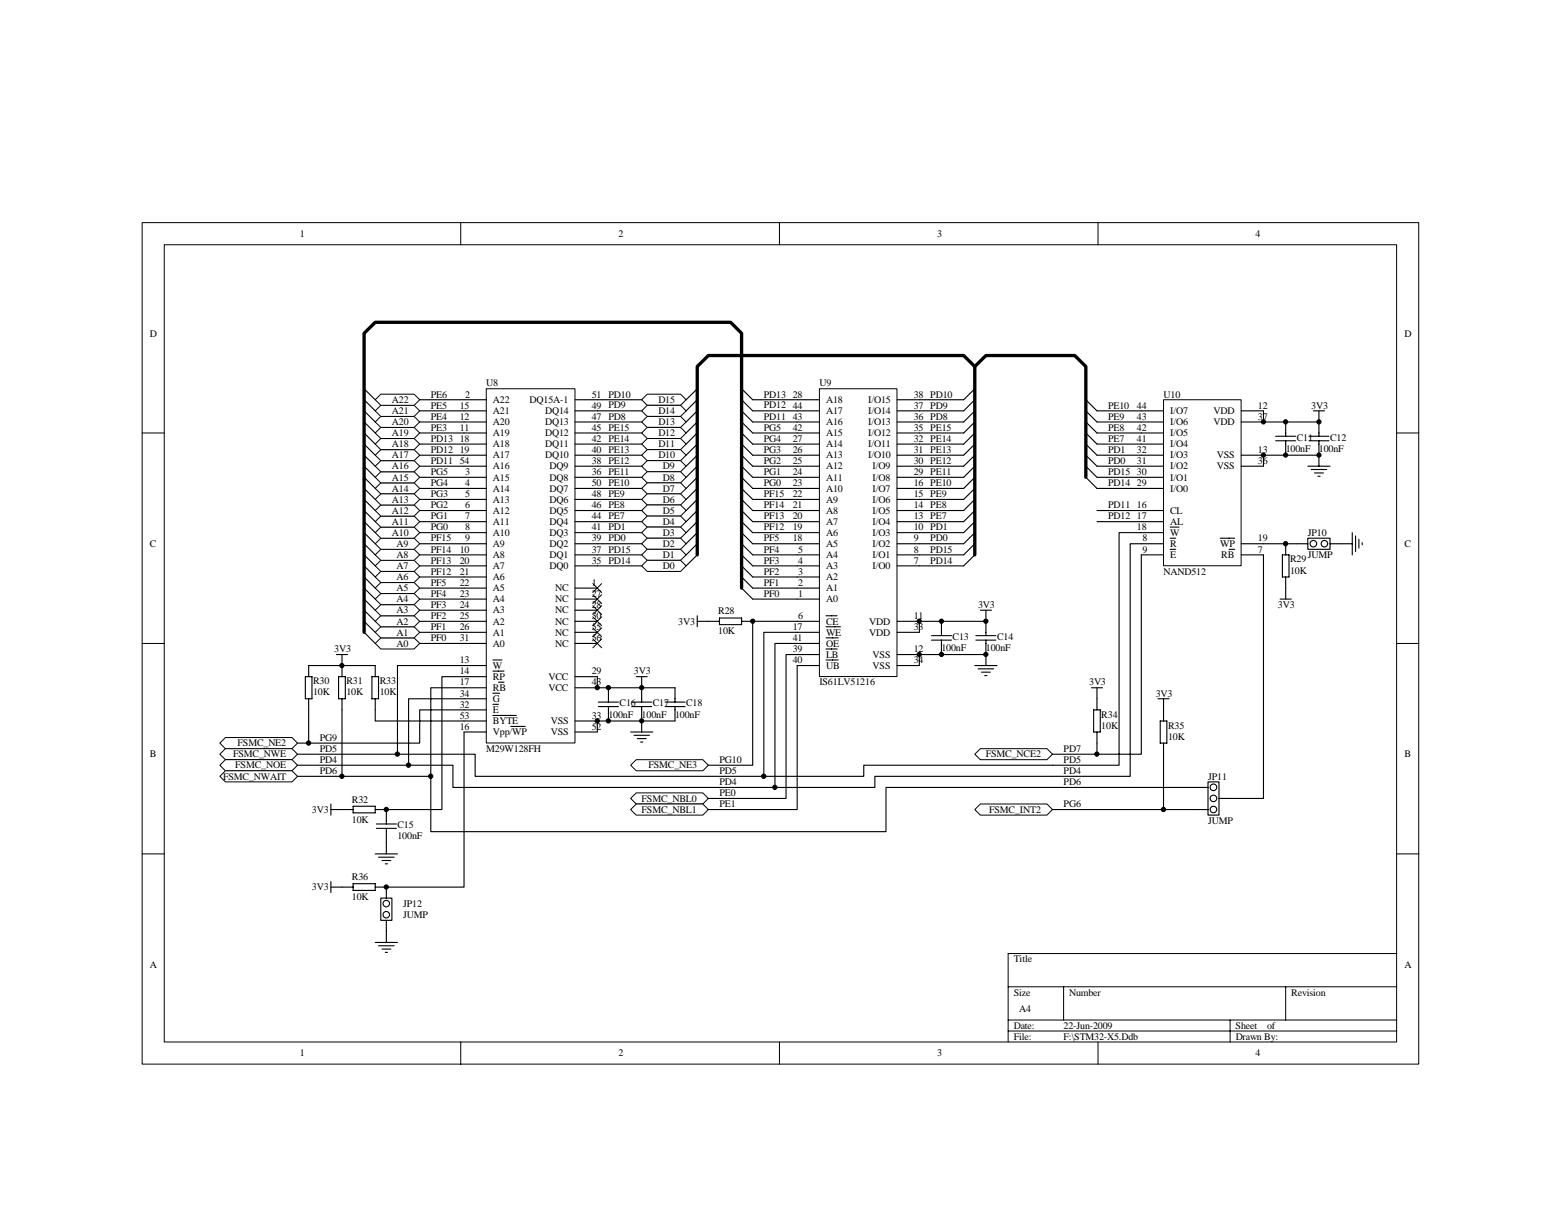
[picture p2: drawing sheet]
<svg xmlns="http://www.w3.org/2000/svg" width="279mm" height="216mm" viewBox="0 0 279 216" stroke-linecap="round" stroke-linejoin="round" font-family="sans-serif">
<g fill="none" stroke="#000" stroke-width=".18">
<path d="M25.4 39.9h228.5v150.6h-228.5zM82.5 39.9v3.9M139.5 39.9v3.9M196.5 39.9v3.9M29.4 43.8h220.6v142.7h-220.6zM25.4 77.5h4M250 77.5h4M25.4 115.2h4M250 115.2h4M25.4 152.9h4M250 152.9h4M180.4 176.7h69.6"/>
<path d="M190.4 176.7v5.9M230.1 176.7v5.9M250 170.7h-69.6v15.9M82.5 186.6v3.9M139.5 186.6v3.9M180.4 182.6h69.6M180.4 184.6h69.6M196.5 186.6v3.9M220.2 182.6v4"/>
</g>
<path d="M87.1 69.6h15.8v63.4h-15.8z" fill="#fff"/>
<path d="M87 69.6h15.9v63.4h-15.9z" fill="none" stroke="#000" stroke-width=".18"/>
<g fill="none" stroke="#000" stroke-width=".2">
<path d="M83.1 79.5h3.9M83.1 77.5h3.9M83.1 75.5h3.9M83.1 73.6h3.9M83.1 71.6h3.9M102.9 79.5h4M102.9 77.5h4M102.9 75.5h4M102.9 73.6h4M102.9 71.6h4M83.1 99.3h3.9M83.1 97.3h3.9"/>
<path d="M83.1 95.4h3.9M83.1 93.4h3.9M83.1 91.4h3.9M83.1 89.4h3.9M83.1 87.4h3.9M83.1 85.4h3.9M83.1 83.5h3.9M83.1 81.5h3.9M102.9 99.3h4M102.9 97.3h4M102.9 95.4h4M102.9 93.4h4"/>
<path d="M102.9 91.4h4M102.9 89.4h4M102.9 87.4h4M102.9 85.4h4M102.9 83.5h4M102.9 81.5h4M83.1 115.2h3.9M83.1 113.2h3.9M83.1 111.2h3.9M83.1 109.2h3.9M83.1 107.3h3.9M83.1 105.3h3.9"/>
<path d="M83.1 103.3h3.9M83.1 101.3h3.9M83.1 119.1h3.9M88.2 118.2h1.6M102.9 115.2h4M102.9 113.2h4M102.9 111.2h4M102.9 109.2h4M102.9 107.3h4M102.9 105.3h4M102.9 101.3h4M83.1 121.1h3.9"/>
<path d="M83.1 123.1h3.9M83.1 125.1h3.9M83.1 127.1h3.9M83.1 129.1h3.9M83.1 131h3.9M88.2 120.1h2M88.2 124.1h1.2M88.2 126.1h1M88.2 128.1h4.2M89.2 122.1h1M91.4 130h2.6M102.9 121.1h4"/>
<path d="M102.9 123.1h4M102.9 129.1h4M102.9 131h4"/>
</g>
<path d="M146.7 69.6h13.8v51.5h-13.8z" fill="#fff"/>
<path d="M146.7 69.6h13.8v51.5h-13.8z" fill="none" stroke="#000" stroke-width=".18"/>
<g fill="none" stroke="#000" stroke-width=".2">
<path d="M142.7 79.5h4M142.7 77.5h4M142.7 75.5h4M142.7 73.6h4M142.7 71.6h4M160.6 79.5h3.9M160.6 77.5h3.9M160.6 75.5h3.9M160.6 73.6h3.9M160.6 71.6h3.9M142.7 99.3h4M142.7 97.3h4"/>
<path d="M142.7 95.4h4M142.7 93.4h4M142.7 91.4h4M142.7 89.4h4M142.7 87.4h4M142.7 85.4h4M142.7 83.5h4M142.7 81.5h4M160.6 99.3h3.9M160.6 97.3h3.9M160.6 95.4h3.9M160.6 93.4h3.9"/>
<path d="M160.6 91.4h3.9M160.6 89.4h3.9M160.6 87.4h3.9M160.6 85.4h3.9M160.6 83.5h3.9M160.6 81.5h3.9M142.7 107.3h4M142.7 105.3h4M142.7 103.3h4M142.7 101.3h4M142.7 111.2h4M142.7 113.2h4"/>
<path d="M142.7 115.2h4M142.7 117.2h4M142.7 119.1h4M147.8 110.2h2M147.8 112.2h2.6M147.8 114.2h2.2M147.8 116.2h2M147.8 118.2h2.2M160.6 101.3h3.9M160.6 111.2h3.9M160.6 113.2h3.9M160.6 117.2h3.9"/>
<path d="M160.6 119.1h3.9"/>
</g>
<path d="M208.3 71.6h13.8v29.7h-13.8z" fill="#fff"/>
<path d="M208.3 71.6h13.8v29.7h-13.8z" fill="none" stroke="#000" stroke-width=".18"/>
<g fill="none" stroke="#000" stroke-width=".2">
<path d="M204.3 73.6h4M204.3 75.5h4M204.3 77.5h4M204.3 79.5h4M222.2 73.6h3.9M222.2 75.5h3.9M204.3 81.5h4M204.3 83.5h4M204.3 85.4h4M204.3 87.4h4M204.3 91.4h4M204.3 93.4h4"/>
<path d="M204.3 95.4h4M204.3 97.3h4M204.3 99.3h4M209.4 94.4h1.6M209.4 96.4h1M209.4 98.3h1M218.4 96.4h2.6M220 98.3h1M222.2 81.5h3.9M222.2 83.5h3.9M222.2 97.3h3.9M222.2 99.3h3.9"/>
</g>
<g fill="#fff" stroke="#000" stroke-width=".18">
<path d="M67.2 115.2l1-1h5.9l1 1-1 1h-5.9z" fill-rule="evenodd"/>
<path d="M68.2 112.2h5.9l1 1-1 1h-5.9l-1-1z" fill-rule="evenodd"/>
<path d="M67.2 111.2l1-1h5.9l1 1-1 1h-5.9z" fill-rule="evenodd"/>
<path d="M68.2 108.2h5.9l1 1-1 1h-5.9l-1-1z" fill-rule="evenodd"/>
<path d="M67.2 107.3l1-1h5.9l1 1-1 .9h-5.9z" fill-rule="evenodd"/>
<path d="M68.2 104.3h5.9l1 1-1 1h-5.9l-1-1z" fill-rule="evenodd"/>
<path d="M67.2 103.3l1-1h5.9l1 1-1 1h-5.9z" fill-rule="evenodd"/>
<path d="M68.2 100.3h5.9l1 1-1 1h-5.9l-1-1z" fill-rule="evenodd"/>
<path d="M67.2 99.3l1-1h5.9l1 1-1 1h-5.9z" fill-rule="evenodd"/>
<path d="M68.2 96.4h5.9l1 .9-1 1h-5.9l-1-1z" fill-rule="evenodd"/>
<path d="M67.2 95.4l1-1h5.9l1 1-1 1h-5.9z" fill-rule="evenodd"/>
<path d="M68.2 92.4h5.9l1 1-1 1h-5.9l-1-1z" fill-rule="evenodd"/>
<path d="M67.2 91.4l1-1h5.9l1 1-1 1h-5.9z" fill-rule="evenodd"/>
<path d="M68.2 86.4h5.9l1 1-1 1h-5.9l-1-1z" fill-rule="evenodd"/>
<path d="M68.2 84.5h5.9l1 .9-1 1h-5.9l-1-1z" fill-rule="evenodd"/>
<path d="M68.2 82.5h5.9l1 1-1 1h-5.9l-1-1z" fill-rule="evenodd"/>
<path d="M68.2 80.5h5.9l1 1-1 1h-5.9l-1-1z" fill-rule="evenodd"/>
<path d="M68.2 78.5h5.9l1 1-1 1h-5.9l-1-1z" fill-rule="evenodd"/>
<path d="M68.2 76.5h5.9l1 1-1 1h-5.9l-1-1z" fill-rule="evenodd"/>
<path d="M67.2 75.5l1-1h5.9l1 1-1 1h-5.9z" fill-rule="evenodd"/>
<path d="M68.2 72.6h5.9l1 1-1 .9h-5.9l-1-.9z" fill-rule="evenodd"/>
<path d="M68.2 70.6h5.9l1 1-1 1h-5.9l-1-1z" fill-rule="evenodd"/>
</g>
<g fill="none" stroke="#000" stroke-width=".2">
<path d="M75.1 79.5h8M75.1 77.5h8M75.1 75.5h8M75.1 73.6h8M75.1 71.6h8M106.9 79.5h8M106.9 77.5h8M106.9 75.5h8M106.9 73.6h8M106.9 71.6h8M75.1 99.3h8M75.1 97.3h8"/>
<path d="M75.1 95.4h8M75.1 93.4h8M75.1 91.4h8M75.1 85.4h8M75.1 83.5h8M75.1 81.5h8M106.9 99.3h8M106.9 97.3h8M106.9 95.4h8M106.9 93.4h8M106.9 91.4h8M106.9 85.4h8"/>
<path d="M106.9 83.5h8M106.9 81.5h8M106.9 87.4h8M106.9 89.4h8M75.1 115.2h8M75.1 113.2h8M75.1 111.2h8M75.1 109.2h8M75.1 107.3h8M75.1 105.3h8M75.1 103.3h8M75.1 101.3h8"/>
<path d="M106.9 101.3h8"/>
</g>
<g fill="#fff" stroke="#000" stroke-width=".18">
<path d="M114.9 71.6l.9-1h6l1 1-1 1h-6z" fill-rule="evenodd"/>
<path d="M114.9 73.6l.9-1h6l1 1-1 .9h-6z" fill-rule="evenodd"/>
<path d="M114.9 75.5l.9-1h6l1 1-1 1h-6z" fill-rule="evenodd"/>
<path d="M114.9 77.5l.9-1h6l1 1-1 1h-6z" fill-rule="evenodd"/>
<path d="M114.9 79.5l.9-1h6l1 1-1 1h-6z" fill-rule="evenodd"/>
<path d="M114.9 81.5l.9-1h6l1 1-1 1h-6z" fill-rule="evenodd"/>
<path d="M114.9 83.5l.9-1h6l1 1-1 1h-6z" fill-rule="evenodd"/>
<path d="M114.9 85.4l.9-.9h6l1 .9-1 1h-6z" fill-rule="evenodd"/>
<path d="M114.9 87.4l.9-1h6l1 1-1 1h-6z" fill-rule="evenodd"/>
<path d="M114.9 89.4l.9-1h6l1 1-1 1h-6z" fill-rule="evenodd"/>
<path d="M114.9 91.4l.9-1h6l1 1-1 1h-6z" fill-rule="evenodd"/>
<path d="M114.9 93.4l.9-1h6l1 1-1 1h-6z" fill-rule="evenodd"/>
<path d="M114.9 95.4l.9-1h6l1 1-1 1h-6z" fill-rule="evenodd"/>
<path d="M114.9 97.3l.9-.9h6l1 .9-1 1h-6z" fill-rule="evenodd"/>
<path d="M114.9 99.3l.9-1h6l1 1-1 1h-6z" fill-rule="evenodd"/>
<path d="M114.9 101.3l.9-1h6l1 1-1 1h-6z" fill-rule="evenodd"/>
</g>
<g fill="none" stroke="#000" stroke-width=".2">
<path d="M65.2 69.6l2 2M65.2 71.6l2 2M65.2 73.6l2 1.9M65.2 75.5l2 2M65.2 77.5l2 2M65.2 79.5l2 2M124.8 69.6l-2 2M124.8 71.6l-2 2M124.8 73.6l-2 1.9M124.8 75.5l-2 2M124.8 77.5l-2 2M124.8 79.5l-2 2"/>
<path d="M132.7 69.6l2 2h8M132.7 71.6l2 2h8M132.7 73.6l2 1.9h8M132.7 75.5l2 2h8M174.5 69.6l-2 2h-8M174.5 71.6l-2 2h-8M174.5 73.6l-2 1.9h-8M174.5 75.5l-2 2h-8M174.5 77.5l-2 2h-8M174.5 79.5l-2 2h-8M196.3 73.6h8M196.3 75.5h8"/>
<path d="M196.3 77.5h8M196.3 79.5h8M65.2 81.5l2 2M65.2 83.5l2 1.9M65.2 99.3l2 2M65.2 97.3l2 2M65.2 95.4l2 1.9M65.2 93.4l2 2M65.2 91.4l2 2M65.2 89.4l2 2M65.2 85.4l2 2M124.8 81.5l-2 2"/>
<path d="M124.8 83.5l-2 1.9M124.8 85.4l-2 2M124.8 87.4l-2 2M124.8 89.4l-2 2M124.8 91.4l-2 2M124.8 93.4l-2 2M124.8 95.4l-2 1.9M124.8 97.3l-2 2M124.8 99.3l-2 2M132.7 81.5l2 2h8M132.7 83.5l2 1.9h8M132.7 85.4l2 2h8"/>
<path d="M132.7 87.4l2 2h8M132.7 89.4l2 2h8M132.7 91.4l2 2h8M132.7 93.4l2 2h8M132.7 95.4l2 1.9h8M132.7 97.3l2 2h8M132.7 99.3l2 2h8M174.5 81.5l-2 2h-8M174.5 83.5l-2 1.9h-8M174.5 85.4l-2 2h-8M174.5 87.4l-2 2h-8M174.5 89.4l-2 2h-8"/>
<path d="M174.5 91.4l-2 2h-8M174.5 93.4l-2 2h-8M174.5 95.4l-2 1.9h-8M174.5 97.3l-2 2h-8M174.5 99.3l-2 2h-8M196.3 83.5h8M196.3 85.4h8M196.3 87.4h8M196.3 81.5h8M55.2 119.1v2M61.2 119.1v2M65.2 113.2l2 2"/>
<path d="M65.2 111.2l2 2M65.2 109.2l2 2M65.2 107.3l2 1.9M65.2 105.3l2 2M65.2 103.3l2 2M65.2 101.3l2 2M67.2 119.1v2M132.7 101.3l2 2h8M132.7 103.3l2 2h8M132.7 105.3l2 2h8M54.7 121.1h1.1v4h-1.1zM55.2 125.1v2"/>
<path d="M60.6 121.1h1.2v4h-1.2zM61.2 125.1v2M66.6 121.1h1.2v4h-1.2zM67.2 125.1v2"/>
</g>
<path d="M124.8 99.3v-33.7l2-2h45.7l2 2v33.7" fill="none" stroke="#000" stroke-width=".6"/>
<g fill="#fff" stroke="#000" stroke-width=".18">
<path d="M40.3 132h12l1 1-1 1h-12l-1-1z" fill-rule="evenodd"/>
<path d="M39.3 135l1-1h12l1 1-1 1h-12z" fill-rule="evenodd"/>
<path d="M40.3 136h12l1 1-1 1h-12l-1-1z" fill-rule="evenodd"/>
<path d="M39.3 139l1-1h12l1 1-1 1h-12z" fill-rule="evenodd"/>
</g>
<g fill="none" stroke="#000" stroke-width=".2">
<path d="M55.2 119.1h12M60.2 117.2h2M61.2 117.2v1.9M83.1 119.1h-12v15.9h-17.8M55.2 127.1v5.9M61.2 127.1v11.9M67.2 127.1v2h15.9M83.1 127.1h-8v5.9h-21.8M83.1 125.1h-10v11.9h-19.8M83.1 123.1h-6v15.9h-23.8M83.1 121.1h-4v23.8h-9.9M83.1 131v27.8h-13.9"/>
<path d="M106.9 121.1v2h13.9v2.6M107.1 126.5h3.6M107.1 125.7h3.6M108.9 123.1v2.6M108.9 126.5v2.6M112.9 131h3.9M113.1 126.5h3.5M113.1 125.7h3.5M113.5 131.6h2.7M113.9 121.1h1.9M114.1 132.2h1.6M114.7 132.8h.4"/>
<path d="M114.9 121.1v4.6M114.9 126.5v4.5M119 126.5h3.6M119 125.7h3.6M120.8 126.5v2.6h-13.9v1.9M59.2 144.9h4M59.2 158.8h4M59.2 143.9v2M59.2 157.8v2M63.2 144.3h4v1.2h-4zM63.2 158.2h4v1.2h-4zM67.2 144.9h2"/>
<path d="M67.2 158.8h2M67.2 152.9h3.9M67.4 148.3h3.6M67.4 147.5h3.6M67.8 153.5h2.7M68.4 154.1h1.6M69 154.6h.4M69.2 144.9v2.6M69.2 148.3v4.6M69.2 158.8v2M67.2 168.7h3.9M67.8 169.3h2.7"/>
<path d="M68.2 160.8h1.9v4h-1.9zM68.4 169.9h1.6M69 170.5h.4M69.2 164.8v3.9"/>
<circle cx="69.1" cy="163.8" r=".58"/>
<circle cx="69.1" cy="161.8" r=".58"/>
</g>
<path d="M106.1 104.5l1.6 1.6M106.1 106.5l1.6 1.6M106.1 108.4l1.6 1.6M106.1 110.4l1.6 1.6M106.1 112.4l1.6 1.6M106.1 114.4l1.6 1.6M107.7 104.5l-1.6 1.6M107.7 106.5l-1.6 1.6M107.7 108.4l-1.6 1.6M107.7 110.4l-1.6 1.6M107.7 112.4l-1.6 1.6M107.7 114.4l-1.6 1.6" fill="none" stroke="#000" stroke-width=".18"/>
<g fill="#fff" stroke="#000" stroke-width=".18">
<path d="M113.9 136h11.9l1 1-1 1h-11.9l-1-1z" fill-rule="evenodd"/>
<path d="M113.9 141.9h11.9l1 1-1 1h-11.9l-1-1z" fill-rule="evenodd"/>
<path d="M113.9 143.9h11.9l1 1-1 1h-11.9l-1-1z" fill-rule="evenodd"/>
</g>
<g fill="none" stroke="#000" stroke-width=".2">
<path d="M124.8 111.2h4M124.8 110.2v2M128.8 110.6h3.9v1.2h-3.9zM132.7 111.2h2M142.7 119.1v25.8h-15.9M142.7 117.2h-2v25.7h-13.9M142.7 115.2h-4v25.8h-11.9M142.7 113.2h-6v25.8h-9.9M142.7 111.2h-8v25.8h-7.9M166.7 114.6h3.6M166.7 113.8h3.6M168.5 111.2v2.6"/>
<path d="M168.5 114.6v2.6M174.5 119.1h4M174.7 114.6h3.5M174.7 113.8h3.5M175.1 119.7h2.8M175.5 109.2h2M176.5 111.2h-12v2M176.5 117.2h-12v1.9M176.5 109.2v4.6M176.5 114.6v4.5M175.7 120.3h1.5M176.3 120.9h.4"/>
</g>
<g fill="#fff" stroke="#000" stroke-width=".18">
<path d="M174.5 135l1-1h11.9l1 1-1 1h-11.9z" fill-rule="evenodd"/>
<path d="M174.5 144.9l1-1h11.9l1 1-1 1h-11.9z" fill-rule="evenodd"/>
</g>
<g fill="none" stroke="#000" stroke-width=".2">
<path d="M194.4 71.6l1.9 2M194.4 73.6l1.9 1.9M194.4 75.5l1.9 2M194.4 77.5l1.9 2M194.4 79.5l1.9 2M194.4 81.5l1.9 2M194.4 83.5l1.9 1.9M194.4 85.4l1.9 2M196.3 91.4h8M196.3 93.4h8M204.3 99.3v35.7h-15.9M204.3 97.3h-2v41.7h-13.9"/>
<path d="M204.3 95.4h-4v41.6h-11.9M226.1 99.3v43.6h-7.9M229.5 99.3h1.2v4h-1.2zM230.1 97.3v2M230.1 103.3v2M216.2 140h2v5.9h-2zM188.4 141h27.8M188.4 144.9h27.8"/>
<circle cx="217.2" cy="140.9" r=".59"/>
<circle cx="217.2" cy="142.9" r=".59"/>
<circle cx="217.2" cy="144.9" r=".59"/>
</g>
<path d="M174.5 65.6l2-2h15.9l2 2v19.8" fill="none" stroke="#000" stroke-width=".6"/>
<g fill="#fff" stroke="#000" stroke-width=".2">
<circle cx="235.1" cy="97.3" r=".59"/>
<circle cx="237.1" cy="97.3" r=".58"/>
</g>
<g fill="none" stroke="#000" stroke-width=".2">
<path d="M132.7 77.5l2 2h8M132.7 79.5l2 2M226.1 73.6v1.9h10M228.3 78.9h3.6M228.3 78.1h3.6M230.1 75.5v2.6M230.1 78.9v2.6M234.3 78.9h3.6M234.3 78.1h3.6M235.1 73.6h2M236.1 73.6v4.5M236.1 78.9v4.6"/>
<path d="M65.2 87.4l2 2M75.1 87.4h8M226.1 97.3h8M234.1 96.4h4v1.9h-4zM234.1 83.5h4M234.7 84.1h2.8M235.3 84.7h1.6M235.9 85.3h.4M236.1 81.5h-10v2M238.1 97.3h3.9M242 95.4v3.9M242.6 95.9v2.8"/>
<path d="M243.2 96.5v1.6M243.8 97.2v.3M229.1 107.3h2M230.1 105.3v2M71.1 135h13.9v4h41.8M73.1 137h8v4h45.7M77.1 139v9.9h81.5v-7.9h29.8M188.4 137h-33.8v2h-17.9M188.4 139h-31.8v2h-17.9M195.3 123.1h2M195.7 127.1h1.2v3.9h-1.2zM196.3 123.1v4"/>
<path d="M196.3 131v4M207.3 125.1h2M207.7 129.1h1.2v3.9h-1.2zM208.3 125.1v4M208.3 133v11.9"/>
</g>
<g fill="#000" stroke="#000" stroke-width=".18">
<circle cx="226.1" cy="75.5" r=".39"/>
<circle cx="230.1" cy="75.5" r=".38"/>
<circle cx="236.1" cy="75.5" r=".38"/>
<circle cx="226.1" cy="81.5" r=".39"/>
<circle cx="230.1" cy="97.3" r=".39"/>
<circle cx="230.1" cy="81.5" r=".38"/>
<circle cx="236.1" cy="81.5" r=".38"/>
<circle cx="134.7" cy="111.2" r=".38"/>
<circle cx="164.5" cy="117.2" r=".38"/>
<circle cx="164.5" cy="111.2" r=".38"/>
<circle cx="168.5" cy="117.2" r=".38"/>
<circle cx="168.5" cy="111.2" r=".38"/>
<circle cx="176.5" cy="117.2" r=".39"/>
<circle cx="176.5" cy="111.2" r=".39"/>
<circle cx="55.2" cy="133" r=".39"/>
<circle cx="61.2" cy="139" r=".39"/>
<circle cx="71.1" cy="135" r=".39"/>
<circle cx="73.1" cy="137" r=".39"/>
<circle cx="77.1" cy="139" r=".39"/>
<circle cx="108.9" cy="123.1" r=".39"/>
<circle cx="108.9" cy="129.1" r=".39"/>
<circle cx="114.9" cy="123.1" r=".38"/>
<circle cx="114.9" cy="129.1" r=".38"/>
<circle cx="136.7" cy="139" r=".39"/>
<circle cx="196.3" cy="135" r=".38"/>
<circle cx="69.1" cy="144.9" r=".39"/>
<circle cx="69.1" cy="158.8" r=".39"/>
<circle cx="138.7" cy="140.9" r=".39"/>
<circle cx="208.2" cy="144.9" r=".39"/>
</g>
<path d="M68.2 88.4h5.9l1 1-1 1h-5.9l-1-1z" fill-rule="evenodd" fill="#fff" stroke="#000" stroke-width=".18"/>
<path d="M75.1 89.4h8M134.7 81.5h8" fill="none" stroke="#000" stroke-width=".2"/>
<path d="M132.7 105.3v-45.6l-1.9-2h-63.6l-2 2v53.5" fill="none" stroke="#000" stroke-width=".6"/>
<g fill="#000" stroke="#000" stroke-width=".18">
<circle cx="61.2" cy="119.1" r=".38"/>
<circle cx="106.9" cy="123.1" r=".39"/>
<circle cx="106.9" cy="129.1" r=".39"/>
</g>
<g font-size="1.8">
<text x="53.7" y="42.4">1</text>
<text x="110.7" y="42.4">2</text>
<text x="167.7" y="42.4">3</text>
<text x="224.7" y="42.4">4</text>
<text x="26.8" y="60.3">D</text>
<text x="251.4" y="60.3">D</text>
<text x="77.1" y="71.2">PE6</text>
<text x="83.3" y="71.2">2</text>
<text x="87" y="69.2">U8</text>
<text x="105.9" y="71.2">51 PD10</text>
<text x="136.7" y="71.2">PD13</text>
<text x="141.9" y="71.2">28</text>
<text x="146.7" y="69.2">U9</text>
<text x="163.6" y="71.2">38 PD10</text>
<text x="208.3" y="71.2">U10</text>
<text x="70.1" y="76.1">A20</text>
<text x="70.1" y="74.1">A21</text>
<text x="70.1" y="72.1">A22</text>
<text x="77.1" y="77.1">PE3</text>
<text x="77.1" y="75.1">PE4</text>
<text x="77.1" y="73.1">PE5</text>
<text x="82.3" y="77.1">11</text>
<text x="82.3" y="75.1">12</text>
<text x="82.3" y="73.1">15</text>
<text x="88.2" y="76.1">A20</text>
<text x="88.2" y="74.1">A21</text>
<text x="88.2" y="72.1">A22</text>
<text x="94.8" y="72.1">DQ15A-1</text>
<text x="97.6" y="76.1">DQ13</text>
<text x="97.6" y="74.1">DQ14</text>
<text x="105.9" y="77.1">45 PE15</text>
<text x="105.9" y="75.1">47 PD8</text>
<text x="105.9" y="73.1">49 PD9</text>
<text x="117.8" y="72.1">D15</text>
<text x="117.8" y="74.1">D14</text>
<text x="117.8" y="76.1">D13</text>
<text x="136.7" y="77.1">PG5</text>
<text x="136.7" y="75.1">PD11</text>
<text x="136.7" y="73.1">PD12</text>
<text x="141.9" y="77.1">42</text>
<text x="141.9" y="75.1">43</text>
<text x="141.9" y="73.1">44</text>
<text x="147.8" y="76.1">A16</text>
<text x="147.8" y="74.1">A17</text>
<text x="147.8" y="72.1">A18</text>
<text x="155.4" y="76.1">I/O13</text>
<text x="155.4" y="74.1">I/O14</text>
<text x="155.4" y="72.1">I/O15</text>
<text x="163.6" y="77.1">35 PE15</text>
<text x="163.6" y="75.1">36 PD8</text>
<text x="163.6" y="73.1">37 PD9</text>
<text x="198.3" y="77.1">PE8</text>
<text x="198.3" y="75.1">PE9</text>
<text x="198.3" y="73.1">PE10</text>
<text x="203.5" y="73.1">44</text>
<text x="203.5" y="75.1">43</text>
<text x="203.5" y="77.1">42</text>
<text x="209.4" y="74.1">I/O7</text>
<text x="209.4" y="76.1">I/O6</text>
<text x="217.2" y="74.1">VDD</text>
<text x="217.2" y="76.1">VDD</text>
<text x="225.1" y="73.1">12</text>
<text x="225.1" y="75.1">37</text>
<text x="234.7" y="73.1">3V3</text>
<text x="70.1" y="82.1">A17</text>
<text x="70.1" y="80.1">A18</text>
<text x="70.1" y="78.1">A19</text>
<text x="77.1" y="83.1">PD11</text>
<text x="77.1" y="81.1">PD12</text>
<text x="77.1" y="79.1">PD13</text>
<text x="82.3" y="83.1">54</text>
<text x="82.3" y="81.1">19</text>
<text x="82.3" y="79.1">18</text>
<text x="88.2" y="82.1">A17</text>
<text x="88.2" y="80.1">A18</text>
<text x="88.2" y="78.1">A19</text>
<text x="97.6" y="82.1">DQ10</text>
<text x="97.6" y="80.1">DQ11</text>
<text x="97.6" y="78.1">DQ12</text>
<text x="105.9" y="81.1">40 PE13</text>
<text x="105.9" y="79.1">42 PE14</text>
<text x="105.9" y="83.1">38 PE12</text>
<text x="117.8" y="78.1">D12</text>
<text x="117.8" y="80.1">D11</text>
<text x="117.8" y="82.1">D10</text>
<text x="136.7" y="81.1">PG3</text>
<text x="136.7" y="83.1">PG2</text>
<text x="136.7" y="79.1">PG4</text>
<text x="141.9" y="83.1">25</text>
<text x="141.9" y="81.1">26</text>
<text x="141.9" y="79.1">27</text>
<text x="147.8" y="82.1">A13</text>
<text x="147.8" y="80.1">A14</text>
<text x="147.8" y="78.1">A15</text>
<text x="155.4" y="82.1">I/O10</text>
<text x="155.4" y="80.1">I/O11</text>
<text x="155.4" y="78.1">I/O12</text>
<text x="163.6" y="83.1">30 PE12</text>
<text x="163.6" y="81.1">31 PE13</text>
<text x="163.6" y="79.1">32 PE14</text>
<text x="198.3" y="83.1">PD0</text>
<text x="198.3" y="81.1">PD1</text>
<text x="198.3" y="79.1">PE7</text>
<text x="203.5" y="79.1">41</text>
<text x="203.5" y="81.1">32</text>
<text x="203.5" y="83.1">31</text>
<text x="209.4" y="78.1">I/O5</text>
<text x="209.4" y="80.1">I/O4</text>
<text x="209.4" y="82.1">I/O3</text>
<text x="217.8" y="82.1">VSS</text>
<text x="225.1" y="81.1">13</text>
<text x="225.1" y="83.1">36</text>
<text x="230.1" y="80.9">100nF</text>
<text x="232.1" y="78.9">C11</text>
<text x="236.1" y="80.9">100nF</text>
<text x="238.1" y="78.9">C12</text>
<text x="70.1" y="88">A14</text>
<text x="70.1" y="86">A15</text>
<text x="70.1" y="84">A16</text>
<text x="70.1" y="90">A13</text>
<text x="77.1" y="87">PG4</text>
<text x="77.1" y="85">PG5</text>
<text x="77.1" y="89">PG3</text>
<text x="83.3" y="89">5</text>
<text x="83.3" y="87">4</text>
<text x="83.3" y="85">3</text>
<text x="88.2" y="90">A13</text>
<text x="88.2" y="88">A14</text>
<text x="88.2" y="86">A15</text>
<text x="88.2" y="84">A16</text>
<text x="98.4" y="90">DQ6</text>
<text x="98.4" y="88">DQ7</text>
<text x="98.4" y="86">DQ8</text>
<text x="98.4" y="84">DQ9</text>
<text x="105.9" y="89">48 PE9</text>
<text x="105.9" y="87">50 PE10</text>
<text x="105.9" y="85">36 PE11</text>
<text x="118.6" y="84">D9</text>
<text x="118.6" y="86">D8</text>
<text x="118.6" y="88">D7</text>
<text x="118.6" y="90">D6</text>
<text x="136.7" y="89">PF15</text>
<text x="136.7" y="87">PG0</text>
<text x="136.7" y="85">PG1</text>
<text x="141.9" y="89">22</text>
<text x="141.9" y="87">23</text>
<text x="141.9" y="85">24</text>
<text x="147.8" y="90">A9</text>
<text x="147.8" y="88">A10</text>
<text x="147.8" y="86">A11</text>
<text x="147.8" y="84">A12</text>
<text x="156.2" y="90">I/O6</text>
<text x="156.2" y="88">I/O7</text>
<text x="156.2" y="86">I/O8</text>
<text x="156.2" y="84">I/O9</text>
<text x="163.6" y="89">15 PE9</text>
<text x="163.6" y="87">16 PE10</text>
<text x="163.6" y="85">29 PE11</text>
<text x="198.3" y="87">PD14</text>
<text x="198.3" y="85">PD15</text>
<text x="203.5" y="85">30</text>
<text x="203.5" y="87">29</text>
<text x="209.4" y="84">I/O2</text>
<text x="209.4" y="86">I/O1</text>
<text x="209.4" y="88">I/O0</text>
<text x="217.8" y="84">VSS</text>
<text x="70.1" y="95.9">A10</text>
<text x="70.1" y="94">A11</text>
<text x="70.1" y="92">A12</text>
<text x="77.1" y="95">PG0</text>
<text x="77.1" y="93">PG1</text>
<text x="77.1" y="91">PG2</text>
<text x="83.3" y="95">8</text>
<text x="83.3" y="93">7</text>
<text x="83.3" y="91">6</text>
<text x="88.2" y="95.9">A10</text>
<text x="88.2" y="94">A11</text>
<text x="88.2" y="92">A12</text>
<text x="98.4" y="95.9">DQ3</text>
<text x="98.4" y="94">DQ4</text>
<text x="98.4" y="92">DQ5</text>
<text x="105.9" y="95">41 PD1</text>
<text x="105.9" y="93">44 PE7</text>
<text x="105.9" y="91">46 PE8</text>
<text x="118.6" y="92">D5</text>
<text x="118.6" y="94">D4</text>
<text x="118.6" y="95.9">D3</text>
<text x="136.7" y="95">PF12</text>
<text x="136.7" y="93">PF13</text>
<text x="136.7" y="91">PF14</text>
<text x="141.9" y="95">19</text>
<text x="141.9" y="93">20</text>
<text x="141.9" y="91">21</text>
<text x="147.8" y="95.9">A6</text>
<text x="147.8" y="94">A7</text>
<text x="147.8" y="92">A8</text>
<text x="156.2" y="95.9">I/O3</text>
<text x="156.2" y="94">I/O4</text>
<text x="156.2" y="92">I/O5</text>
<text x="163.6" y="95">10 PD1</text>
<text x="163.6" y="93">13 PE7</text>
<text x="163.6" y="91">14 PE8</text>
<text x="198.3" y="91">PD11</text>
<text x="198.3" y="93">PD12</text>
<text x="203.5" y="91">16</text>
<text x="203.5" y="93">17</text>
<text x="203.5" y="95">18</text>
<text x="209.4" y="92">CL</text>
<text x="209.4" y="94">AL</text>
<text x="209.4" y="95.9">W</text>
<text x="234.1" y="95.9">JP10</text>
<text x="26.8" y="97.9">C</text>
<text x="71" y="101.9">A7</text>
<text x="71" y="99.9">A8</text>
<text x="71" y="97.9">A9</text>
<text x="77.1" y="100.9">PF13</text>
<text x="77.1" y="98.9">PF14</text>
<text x="77.1" y="96.9">PF15</text>
<text x="82.3" y="100.9">20</text>
<text x="82.3" y="98.9">10</text>
<text x="83.3" y="96.9">9</text>
<text x="88.2" y="101.9">A7</text>
<text x="88.2" y="99.9">A8</text>
<text x="88.2" y="97.9">A9</text>
<text x="98.4" y="101.9">DQ0</text>
<text x="98.4" y="99.9">DQ1</text>
<text x="98.4" y="97.9">DQ2</text>
<text x="105.9" y="100.9">35 PD14</text>
<text x="105.9" y="98.9">37 PD15</text>
<text x="105.9" y="96.9">39 PD0</text>
<text x="118.6" y="97.9">D2</text>
<text x="118.6" y="99.9">D1</text>
<text x="118.6" y="101.9">D0</text>
<text x="136.7" y="100.9">PF3</text>
<text x="136.7" y="98.9">PF4</text>
<text x="136.7" y="96.9">PF5</text>
<text x="141.9" y="96.9">18</text>
<text x="142.9" y="100.9">4</text>
<text x="142.9" y="98.9">5</text>
<text x="147.8" y="101.9">A3</text>
<text x="147.8" y="99.9">A4</text>
<text x="147.8" y="97.9">A5</text>
<text x="156.2" y="101.9">I/O0</text>
<text x="156.2" y="99.9">I/O1</text>
<text x="156.2" y="97.9">I/O2</text>
<text x="163.6" y="100.9">7</text>
<text x="163.6" y="98.9">8</text>
<text x="163.6" y="96.9">9</text>
<text x="166.5" y="100.9">PD14</text>
<text x="166.5" y="98.9">PD15</text>
<text x="166.5" y="96.9">PD0</text>
<text x="204.5" y="96.9">8</text>
<text x="204.5" y="98.9">9</text>
<text x="209.4" y="97.9">R</text>
<text x="209.4" y="99.9">E</text>
<text x="218.4" y="97.9">WP</text>
<text x="218.6" y="99.9">RB</text>
<text x="225.1" y="96.9">19</text>
<text x="225.1" y="98.9">7</text>
<text x="230.9" y="100.7">R29</text>
<text x="234.1" y="99.9">JUMP</text>
<text x="251.4" y="97.9">C</text>
<text x="71" y="107.8">A4</text>
<text x="71" y="105.9">A5</text>
<text x="71" y="103.9">A6</text>
<text x="77.1" y="106.8">PF4</text>
<text x="77.1" y="104.9">PF5</text>
<text x="77.1" y="102.9">PF12</text>
<text x="82.3" y="106.8">23</text>
<text x="82.3" y="104.9">22</text>
<text x="82.3" y="102.9">21</text>
<text x="88.2" y="107.8">A4</text>
<text x="88.2" y="105.9">A5</text>
<text x="88.2" y="103.9">A6</text>
<text x="99.4" y="105.9">NC</text>
<text x="99.4" y="107.8">NC</text>
<text x="105.9" y="104.9">1</text>
<text x="105.9" y="106.8">27</text>
<text x="136.7" y="106.8">PF0</text>
<text x="136.7" y="104.9">PF1</text>
<text x="136.7" y="102.9">PF2</text>
<text x="142.9" y="106.8">1</text>
<text x="142.9" y="104.9">2</text>
<text x="142.9" y="102.9">3</text>
<text x="147.8" y="107.8">A0</text>
<text x="147.8" y="105.9">A1</text>
<text x="147.8" y="103.9">A2</text>
<text x="208.3" y="102.9">NAND512</text>
<text x="230.9" y="102.7">10K</text>
<text x="71" y="113.8">A1</text>
<text x="71" y="111.8">A2</text>
<text x="71" y="109.8">A3</text>
<text x="77.1" y="112.8">PF1</text>
<text x="77.1" y="110.8">PF2</text>
<text x="77.1" y="108.8">PF3</text>
<text x="82.3" y="112.8">26</text>
<text x="82.3" y="110.8">25</text>
<text x="82.3" y="108.8">24</text>
<text x="88.2" y="113.8">A1</text>
<text x="88.2" y="111.8">A2</text>
<text x="88.2" y="109.8">A3</text>
<text x="99.4" y="109.8">NC</text>
<text x="99.4" y="111.8">NC</text>
<text x="99.4" y="113.8">NC</text>
<text x="105.9" y="108.8">28</text>
<text x="105.9" y="110.8">30</text>
<text x="105.9" y="112.8">55</text>
<text x="121.4" y="111.8">3V3</text>
<text x="128.6" y="110">R28</text>
<text x="128.6" y="113.6">10K</text>
<text x="141.9" y="112.8">17</text>
<text x="142.9" y="110.8">6</text>
<text x="147.8" y="111.8">CE</text>
<text x="147.8" y="113.8">WE</text>
<text x="155.6" y="111.8">VDD</text>
<text x="155.6" y="113.8">VDD</text>
<text x="163.6" y="110.8">11</text>
<text x="163.6" y="112.8">33</text>
<text x="175.1" y="108.8">3V3</text>
<text x="228.7" y="108.8">3V3</text>
<text x="59.8" y="116.8">3V3</text>
<text x="71" y="115.8">A0</text>
<text x="77.1" y="114.8">PF0</text>
<text x="82.3" y="114.8">31</text>
<text x="82.3" y="118.7">13</text>
<text x="88.2" y="115.8">A0</text>
<text x="88.2" y="119.7">W</text>
<text x="99.4" y="115.8">NC</text>
<text x="105.9" y="114.8">56</text>
<text x="141.9" y="114.8">41</text>
<text x="141.9" y="116.8">39</text>
<text x="141.9" y="118.7">40</text>
<text x="147.8" y="115.8">OE</text>
<text x="147.8" y="117.8">LB</text>
<text x="147.8" y="119.7">UB</text>
<text x="156.2" y="117.8">VSS</text>
<text x="156.2" y="119.7">VSS</text>
<text x="163.6" y="116.8">12</text>
<text x="163.6" y="118.7">34</text>
<text x="168.5" y="116.6">100nF</text>
<text x="170.5" y="114.6">C13</text>
<text x="176.5" y="116.6">100nF</text>
<text x="178.5" y="114.6">C14</text>
<text x="56" y="122.5">R30</text>
<text x="56" y="124.5">10K</text>
<text x="62" y="122.5">R31</text>
<text x="62" y="124.5">10K</text>
<text x="68" y="122.5">R33</text>
<text x="68" y="124.5">10K</text>
<text x="82.3" y="120.7">14</text>
<text x="82.3" y="122.7">17</text>
<text x="82.3" y="124.7">34</text>
<text x="88.2" y="121.7">RP</text>
<text x="88.2" y="123.7">RB</text>
<text x="88.2" y="125.7">G</text>
<text x="98.2" y="121.7">VCC</text>
<text x="98.2" y="123.7">VCC</text>
<text x="105.9" y="120.7">29</text>
<text x="105.9" y="122.7">43</text>
<text x="113.5" y="120.7">3V3</text>
<text x="146.7" y="122.7">IS61LV51216</text>
<text x="194.9" y="122.7">3V3</text>
<text x="206.9" y="124.7">3V3</text>
<text x="82.3" y="126.7">32</text>
<text x="82.3" y="128.7">53</text>
<text x="82.3" y="130.6">16</text>
<text x="88.2" y="127.7">E</text>
<text x="88.2" y="129.6">BYTE</text>
<text x="88.2" y="131.6">Vpp/WP</text>
<text x="98.6" y="129.6">VSS</text>
<text x="98.6" y="131.6">VSS</text>
<text x="105.9" y="128.7">33</text>
<text x="105.9" y="130.6">52</text>
<text x="108.9" y="128.5">100nF</text>
<text x="110.9" y="126.5">C16</text>
<text x="114.9" y="128.5">100nF</text>
<text x="116.8" y="126.5">C17</text>
<text x="120.8" y="128.5">100nF</text>
<text x="122.8" y="126.5">C18</text>
<text x="197.1" y="128.5">R34</text>
<text x="197.1" y="130.4">10K</text>
<text x="209.1" y="130.4">R35</text>
<text x="26.8" y="135.6">B</text>
<text x="41.7" y="135.6">FSMC_NWE</text>
<text x="42.1" y="137.6">FSMC_NOE</text>
<text x="42.5" y="133.6">FSMC_NE2</text>
<text x="57.2" y="132.6">PG9</text>
<text x="57.2" y="134.6">PD5</text>
<text x="57.2" y="136.6">PD4</text>
<text x="87" y="134.6">M29W128FH</text>
<text x="116.1" y="137.6">FSMC_NE3</text>
<text x="128.8" y="136.6">PG10</text>
<text x="176.5" y="135.6">FSMC_NCE2</text>
<text x="190.4" y="134.6">PD7</text>
<text x="190.4" y="136.6">PD5</text>
<text x="209.1" y="132.4">10K</text>
<text x="251.4" y="135.6">B</text>
<text x="39.9" y="139.6">FSMC_NWAIT</text>
<text x="57.2" y="138.6">PD6</text>
<text x="63" y="143.7">R32</text>
<text x="114.9" y="143.5">FSMC_NBL0</text>
<text x="128.8" y="138.6">PD5</text>
<text x="128.8" y="140.5">PD4</text>
<text x="128.8" y="142.5">PE0</text>
<text x="190.4" y="138.6">PD4</text>
<text x="190.4" y="140.5">PD6</text>
<text x="216.2" y="139.6">JP11</text>
<text x="55.8" y="145.5">3V3</text>
<text x="63" y="147.3">10K</text>
<text x="71.1" y="148.3">C15</text>
<text x="114.9" y="145.5">FSMC_NBL1</text>
<text x="128.8" y="144.5">PE1</text>
<text x="177.1" y="145.5">FSMC_INT2</text>
<text x="190.4" y="144.5">PG6</text>
<text x="216.2" y="147.5">JUMP</text>
<text x="71.1" y="150.3">100nF</text>
<text x="55.8" y="159.4">3V3</text>
<text x="63" y="157.6">R36</text>
<text x="63" y="161.2">10K</text>
<text x="72.1" y="162.3">JP12</text>
<text x="72.1" y="164.3">JUMP</text>
<text x="26.8" y="173.2">A</text>
<text x="181.4" y="172.3">Title</text>
<text x="251.4" y="173.2">A</text>
<text x="181.4" y="178.2">Size</text>
<text x="191.4" y="178.2">Number</text>
<text x="231.1" y="178.2">Revision</text>
<text x="181.4" y="184.2">Date:</text>
<text x="182.4" y="181.2">A4</text>
<text x="190.4" y="184.2">22-Jun-2009</text>
<text x="221.2" y="184.2">Sheet</text>
<text x="226.8" y="184.2">of</text>
<text x="53.7" y="189.1">1</text>
<text x="110.7" y="189.1">2</text>
<text x="167.7" y="189.1">3</text>
<text x="181.4" y="186.1">File:</text>
<text x="190.4" y="186.1">F:\STM32-X5.Ddb</text>
<text x="221.2" y="186.1">Drawn By:</text>
<text x="224.7" y="189.1">4</text>
</g>
</svg>
